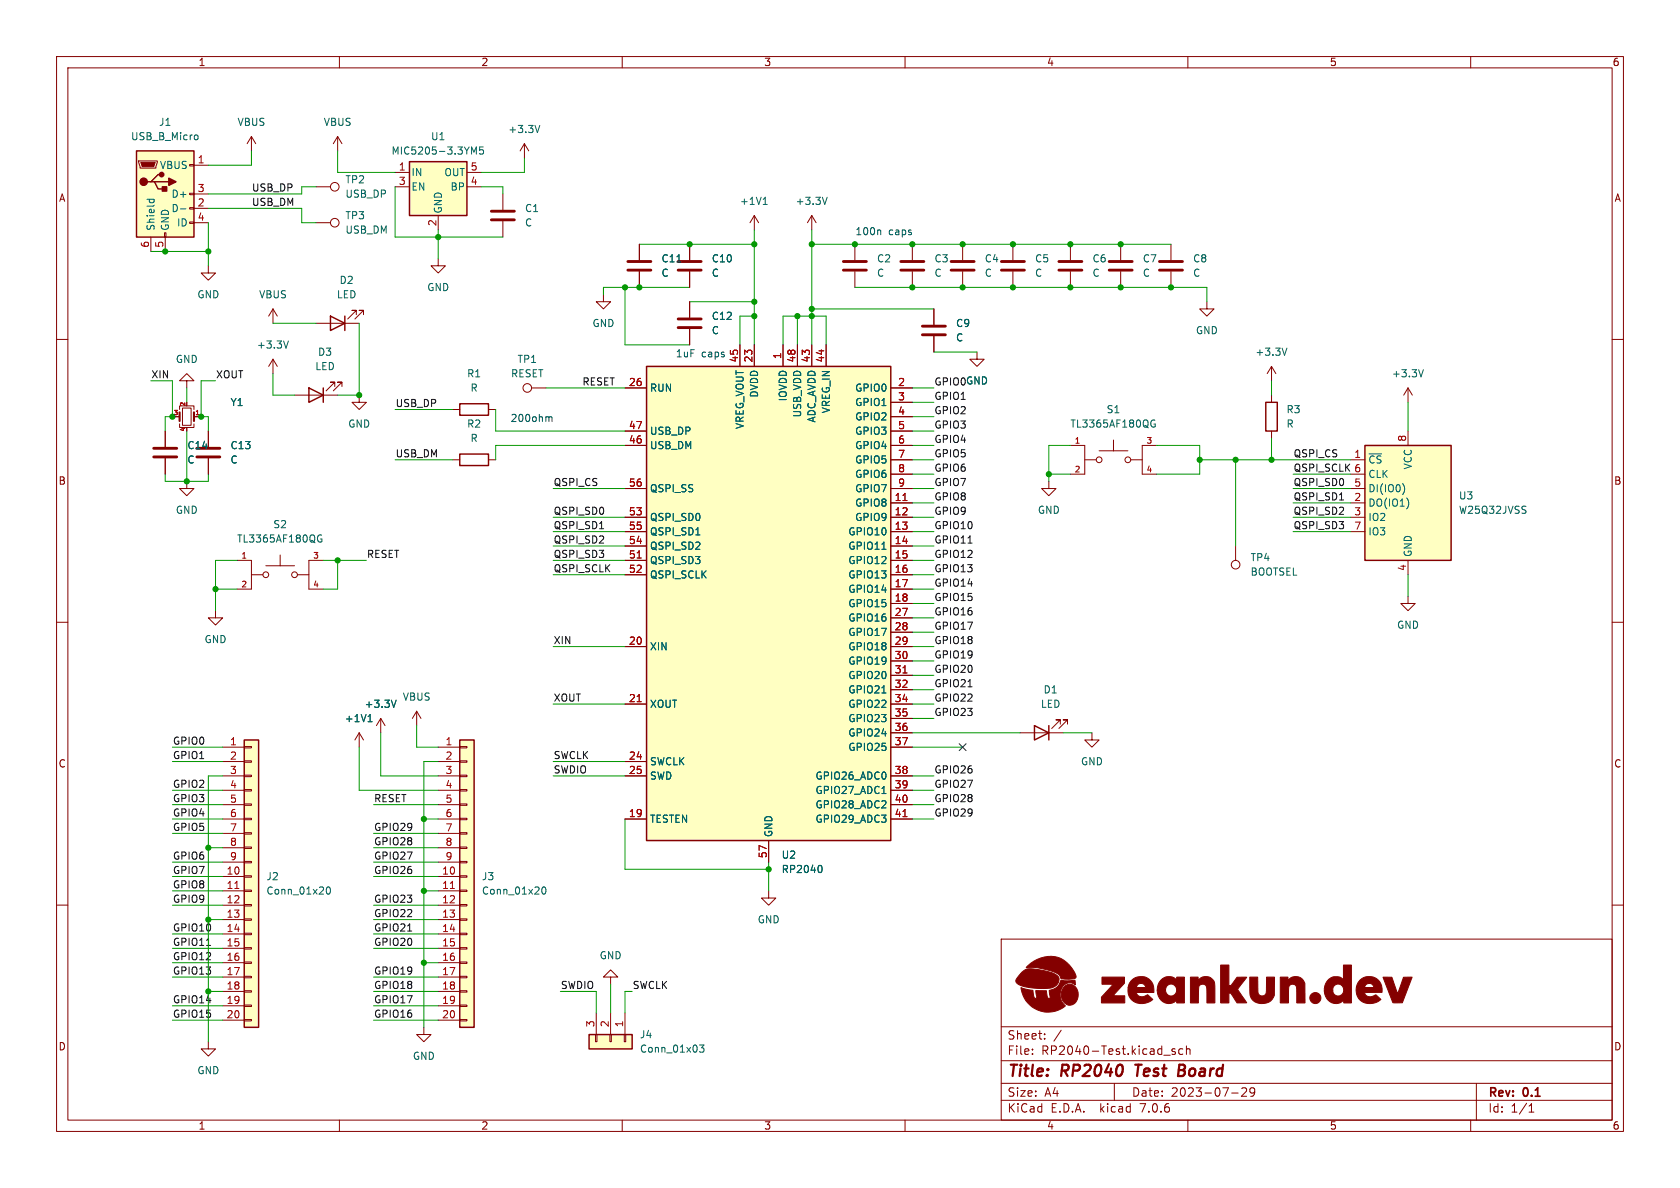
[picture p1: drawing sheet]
<svg xmlns="http://www.w3.org/2000/svg" width="297mm" height="210mm" viewBox="0 0 297 210" stroke-linecap="round" stroke-linejoin="round" font-family="sans-serif">
<g fill="none" stroke="#840000" stroke-width=".18">
<path d="M10 10h277v190h-277zM12 12h273v186h-273zM60 10v2M110 10v2M160 10v2M210 10v2M260 10v2M24.5 28.4h3.3v.3l-.2 1h-2.8zM33.5 39.2h.8v.3h-.8zM33.5 36.7h.8v.3h-.8zM33.5 34.2h.8v.2h-.8zM33.5 29.1h.8v.2h-.8z"/>
<path d="M34.3 39.4h2.5M34.3 29.2h2.5M34.3 36.8h2.5M34.3 34.3h2.5M44.4 24.1l-.7 1.3M44.4 24.1v2.6M44.4 24.1l.8 1.3M55.9 39.4h2.5M55.9 33h2.5M59.7 24.1l-.8 1.3M59.7 24.1v2.6M59.7 24.1l.8 1.3"/>
<path d="M69.8 33h2.6M69.8 30.5h2.6M77.5 38.1v2.5M82.5 33h2.6M82.5 30.5h2.6M88.9 34.3v2.8M88.9 39.1v2.8M92.7 25.4l-.8 1.3M92.7 25.4v2.5M92.7 25.4l.8 1.3M133.3 38.1l-.7 1.3M133.3 38.1v2.5"/>
<path d="M133.3 38.1l.8 1.3M143.5 38.1l-.8 1.3M143.5 38.1v2.5M143.5 38.1l.8 1.3M10 60h2M26.7 41.9v2.6M29.1 41.1h.2v.8h-.2zM29.2 41.9v2.6M36.8 47v1.3h1.3l-1.3 1.2-1.2-1.2h1.2M48.3 54.6v2.6M48.3 54.6l-.8 1.3M48.3 54.6l.7 1.3"/>
<path d="M55.9 57.2h7.6M63 55.6v-.7h-.8h.8l-1.5 1.5M64.3 55.6v-.7h-.8h.8l-1.6 1.5M77.5 45.7v1.3h1.2l-1.2 1.3-1.3-1.3h1.3M106.7 52.1v1.2h1.2l-1.2 1.3-1.3-1.3h1.3M113 43.2v2.8M113 48v2.8M121.9 43.2v2.8M121.9 48v2.8M121.9 53.3v2.8M121.9 58.2v2.8M151.1 43.2v2.8"/>
<path d="M151.1 48v2.8M161.3 43.2v2.8M161.3 48v2.8M165.1 54.6v2.8M165.1 59.4v2.8M170.2 43.2v2.8M170.2 48v2.8M179.1 43.2v2.8M179.1 48v2.8M189.2 43.2v2.8M189.2 48v2.8M198.1 43.2v2.8"/>
<path d="M198.1 48v2.8M207 43.2v2.8M207 48v2.8M213.4 53.3v1.3h1.2l-1.2 1.3-1.3-1.3h1.3M285 60h2M29.2 76.2v2.8M30.5 73.7h1.2M31.7 72.4v-.6h2.6v.6M31.7 74.9v.7h2.6v-.7M32.3 72.1h1.5v3.1h-1.5zM33 67.3h1.3l-1.3-1.3-1.3 1.3h1.3v1.3M34.3 73.7h1.3"/>
<path d="M36.8 76.2v2.8M48.3 63.5l-.8 1.3M48.3 63.5v2.5M48.3 63.5l.7 1.3M52.1 69.9h7.6M59.2 68.3v-.7h-.8h.8l-1.5 1.5M60.5 68.3v-.7h-.8h.8l-1.6 1.5M63.5 69.9v1.2h1.3l-1.3 1.3-1.3-1.3h1.3M80 72.4h1.3M86.4 72.4h1.2M94 68.6h2.5M110.5 78.7h3.8"/>
<path d="M110.5 68.6h3.8M110.5 76.2h3.8M130.8 61v3.8M133.3 61v3.8M138.4 61v3.8M141 61v3.8M143.5 61v3.8M146 61v3.8M157.5 78.7h3.8M157.5 68.6h3.8M157.5 71.1h3.8M157.5 73.7h3.8"/>
<path d="M157.5 76.2h3.8M172.7 62.2v1.3h1.3l-1.3 1.3-1.3-1.3h1.3M189.2 78.7h2.6v5.1h-2.6M194.3 79.7h5.1M196.8 77.8v1.9M204.5 78.7h-2.6v5.1h2.6M224.8 64.8l-.8 1.2M224.8 64.8v2.5M224.8 69.9v1.2M224.8 76.2v1.3M224.8 64.8l.8 1.2M248.9 68.6l-.7 1.3"/>
<path d="M248.9 68.6v2.5M248.9 76.2v2.5M248.9 68.6l.8 1.3M29.2 81v2.8M33 85.1v1.3h1.3l-1.3 1.2-1.3-1.2h1.3M36.8 81v2.8M41.9 99.1h2.5v5h-2.5M49.5 98.1v1.9M57.1 99.1h-2.5v5h2.5M80 81.3h1.3M86.4 81.3h1.2M110.5 91.4h3.8"/>
<path d="M110.5 86.4h3.8M110.5 94h3.8M110.5 99.1h3.8M110.5 96.5h3.8M157.5 81.3h3.8M157.5 88.9h3.8M157.5 91.4h3.8M157.5 86.4h3.8M157.5 83.8h3.8M157.5 94h3.8M157.5 99.1h3.8M157.5 96.5h3.8"/>
<path d="M185.4 85.1v1.3h1.3l-1.3 1.2-1.3-1.2h1.3M191.8 81.3h2M199.9 81.3h2M218.4 96.5v2.6M238.8 81.3h2.5M238.8 88.9h2.5M238.8 91.4h2.5M238.8 86.4h2.5M238.8 83.8h2.5M238.8 94h2.5M248.9 99.1v2.5M10 110h2"/>
<path d="M38.1 108v1.2h1.3l-1.3 1.3-1.3-1.3h1.3M44.4 101.6h2.1M47 100h5.1M52.6 101.6h2M110.5 101.6h3.8M110.5 114.3h3.8M157.5 101.6h3.8M157.5 104.1h3.8M157.5 106.7h3.8M157.5 114.3h3.8M157.5 109.2h3.8M157.5 111.8h3.8"/>
<path d="M157.5 116.8h3.8M157.5 119.4h3.8M248.9 105.4v1.3h1.3l-1.3 1.3-1.3-1.3h1.3M285 110h2M39.4 132.1h3.8M39.4 134.6h3.8M39.4 137.2h3.8M39.4 139.7h3.8M43.2 139.6h1.2v.2h-1.2zM43.2 137h1.2v.3h-1.2zM43.2 134.5h1.2v.2h-1.2zM43.2 132h1.2v.2h-1.2z"/>
<path d="M63.5 129.5l-.8 1.3M63.5 129.5v2.6M63.5 129.5l.8 1.3M67.3 127l-.8 1.3M67.3 127v2.5M67.3 127l.8 1.3M73.7 125.7l-.8 1.3M73.7 125.7v2.6M73.7 125.7l.7 1.3M77.5 132.1h3.8M77.5 134.6h3.8M77.5 137.2h3.8"/>
<path d="M77.5 139.7h3.8M81.3 139.6h1.2v.2h-1.2zM81.3 137h1.2v.3h-1.2zM81.3 134.5h1.2v.2h-1.2zM81.3 132h1.2v.2h-1.2zM110.5 134.6h3.8M110.5 137.2h3.8M110.5 124.5h3.8M157.5 132.1h3.8M157.5 137.2h3.8M157.5 139.7h3.8M157.5 124.5h3.8"/>
<path d="M157.5 121.9h3.8M157.5 127h3.8M157.5 129.5h3.8M180.3 129.5h7.7M187.5 128v-.7h-.8h.8l-1.6 1.5M188.7 128v-.7h-.7h.7l-1.5 1.5M193 129.5v1.3h1.3l-1.3 1.3-1.2-1.3h1.2M10 160h2M39.4 154.9h3.8M39.4 157.5h3.8M39.4 142.2h3.8M39.4 144.8h3.8"/>
<path d="M39.4 147.3h3.8M39.4 149.9h3.8M39.4 152.4h3.8M43.2 159.9h1.2v.2h-1.2zM43.2 157.4h1.2v.2h-1.2zM43.2 154.8h1.2v.3h-1.2zM43.2 152.3h1.2v.2h-1.2zM43.2 149.7h1.2v.3h-1.2zM43.2 147.2h1.2v.2h-1.2zM43.2 144.7h1.2v.2h-1.2zM43.2 142.1h1.2v.3h-1.2zM77.5 154.9h3.8"/>
<path d="M77.5 157.5h3.8M77.5 142.2h3.8M77.5 144.8h3.8M77.5 147.3h3.8M77.5 149.9h3.8M77.5 152.4h3.8M81.3 159.9h1.2v.2h-1.2zM81.3 157.4h1.2v.2h-1.2zM81.3 154.8h1.2v.3h-1.2zM81.3 152.3h1.2v.2h-1.2zM81.3 149.7h1.2v.3h-1.2zM81.3 147.2h1.2v.2h-1.2z"/>
<path d="M81.3 144.7h1.2v.2h-1.2zM81.3 142.1h1.2v.3h-1.2zM110.5 144.8h3.8M135.9 157.5v1.3h1.3l-1.3 1.2-1.3-1.2h1.3M135.9 148.6v3.8M157.5 142.2h3.8M157.5 144.8h3.8M285 160h2M39.4 160h3.8M39.4 162.6h3.8M39.4 165.1h3.8M39.4 167.6h3.8"/>
<path d="M39.4 170.2h3.8M39.4 172.7h3.8M39.4 175.3h3.8M39.4 177.8h3.8M43.2 177.7h1.2v.2h-1.2zM43.2 175.1h1.2v.3h-1.2zM43.2 172.6h1.2v.2h-1.2zM43.2 170.1h1.2v.2h-1.2zM43.2 167.5h1.2v.3h-1.2zM43.2 165h1.2v.2h-1.2zM43.2 162.4h1.2v.3h-1.2zM77.5 160h3.8"/>
<path d="M77.5 162.6h3.8M77.5 165.1h3.8M77.5 167.6h3.8M77.5 170.2h3.8M77.5 172.7h3.8M77.5 175.3h3.8M77.5 177.8h3.8M81.3 177.7h1.2v.2h-1.2zM81.3 175.1h1.2v.3h-1.2zM81.3 172.6h1.2v.2h-1.2zM81.3 170.1h1.2v.2h-1.2zM81.3 167.5h1.2v.3h-1.2z"/>
<path d="M81.3 165h1.2v.2h-1.2zM81.3 162.4h1.2v.3h-1.2zM105.4 179.1v3.8M107.9 172.7h1.3l-1.3-1.2-1.2 1.2h1.2v1.3M107.9 179.1v3.8M110.5 179.1v3.8M177 166h108v32h-108zM36.8 184.2v1.2h1.3l-1.3 1.3-1.2-1.3h1.2M39.4 180.3h3.8M43.2 180.2h1.2v.3h-1.2zM60 198v2M74.9 181.6v1.3h1.3l-1.3 1.3-1.2-1.3h1.2"/>
<path d="M77.5 180.3h3.8M81.3 180.2h1.2v.3h-1.2zM105.3 182.9h.2v1.3h-.2zM107.8 182.9h.3v1.3h-.3zM110 198v2M110.4 182.9h.2v1.3h-.2zM160 198v2M177 194.5h108M177 191.5h108M177 187.5h108M177 181.5h108M182.5 186.3v.1"/>
<path d="M182.5 185.5v.1M184.7 183.6v.1M184.7 182.8v.1M187.6 182.1l-1.3 2M197 191.5v3M205.7 186.5h1.2M207.7 185.5l-.3-.1-.2 .2v.2l.5 .2v.3h-.5M209.1 185.5l-.4-.1-.3 .3v.4l.1 .2h.6M209.7 185.5l.3-.1 .3 .1 .1 .9M209.7 184.9v1.5M210 198v2M217.7 193.2h1.2"/>
<path d="M219.5 192.4l.6-.1 .2 .1 .1 .3-.9 1.1h.9M221.8 192.9l-.3 .3h-.3l-.2-.3 .1-.5 .4-.1 .2 .1a.99 .99 0 0 1-.3 1.4h-.3M260 198v2M261 191.5v6.5M270.3 196.6h.9M270.3 195.5l.4-.4v1.5"/>
<circle cx="59.2" cy="33" r=".76"/>
<circle cx="59.2" cy="39.4" r=".76"/>
<circle cx="93.2" cy="68.6" r=".76"/>
<circle cx="194.3" cy="81.3" r=".51"/>
<circle cx="199.4" cy="81.3" r=".51"/>
<circle cx="218.4" cy="99.8" r=".76"/>
<circle cx="47" cy="101.6" r=".51"/>
<circle cx="52.1" cy="101.6" r=".51"/>
</g>
<path d="M200.7 188.2h1.1M201.3 188.2l-.3 2M208.4 189.2h.7M208.5 188.2h.7M209.1 189.2l.2 .1M209.2 190.1l-.9 .1M209.3 189.1l-.2 .1" fill="none" stroke="#840000" stroke-width=".4"/>
<g fill="none" stroke="#840000" stroke-width=".51">
<path d="M86.9 38.9h4M86.9 37.3h4M111 47.8h4.1M111 46.2h4.1M119.9 47.8h4.1M119.9 46.2h4.1M119.9 57.9h4.1M119.9 56.4h4.1M149.1 47.8h4.1M149.1 46.2h4.1M159.3 47.8h4M159.3 46.2h4"/>
<path d="M163.1 59.2h4M163.1 57.7h4M168.1 47.8h4.1M168.1 46.2h4.1M177 47.8h4.1M177 46.2h4.1M187.2 47.8h4.1M187.2 46.2h4.1M196.1 47.8h4.1M196.1 46.2h4.1M205 47.8h4M205 46.2h4"/>
<path d="M27.2 79.2h4M34.8 79.2h4.1M27.2 80.8h4M34.8 80.8h4.1"/>
</g>
<g fill="none" stroke="#006464" stroke-width=".18">
<path d="M26 35.2h1.2M26.5 35.2l-.1 .4M27.2 35.2v.4M31.9 36.9h1M34.6 23.9h.3l.1 .2v.5l-.4 .1M83.4 26l.4 .9 .4-.9v1.2M85.4 26h-.6v.6l.1-.1h.5l.1 .2-.1 .4-.2 .1-.4-.1M95.4 22.2l-.4 1.2M134.9 36.1h.7M135 35.2l.3-.3v1.2M146.2 34.9l-.4 1.2M119.7 46.3h.7"/>
<path d="M51 60.3l-.4 1.2M204 75h.2v.4l-.3 .1-.3-.2M204.2 74.3l-.3-.1-.3 .2M227.5 61.5l-.4 1.3M251.6 65.3l-.4 1.3M56.7 95.3h.2l-.1 .5h-.3l-.3-.2M56.8 94.6h-.3l-.3 .1M123 94.6h.7M155.9 97.1h.7M248 85.5a1.49 1.49 0 0 1 0 1.9M249 88.6v.8M269.6 89.5h.2"/>
<path d="M269.7 90.3v.3M65.1 127.6h.7M65.2 126.6l.2-.3v1.3M70 123.8l-.4 1.2M155.9 122.5h.7M57.8 156.9l.2-.1a.68 .68 0 0 1 .4 .6 .68 .68 0 0 1-.4 .7l-.2-.2-.1-.3zM95.9 156.9l.2-.1a.68 .68 0 0 1 .4 .6 .68 .68 0 0 1-.4 .7l-.2-.2-.1-.3zM145 153a.79 .79 0 0 1 0 1.2M155.9 140.3h.7M123.7 184.7h.8l-.5 .5 .4 .1v.6l-.2 .1-.5-.1"/>
</g>
<g fill="#ffffc2" stroke="#ffffc2" stroke-width=".18">
<path d="M24.1 26.7h10.2v15.2h-10.2z"/>
<path d="M241.3 78.7h15.2v20.4h-15.2z"/>
<path d="M81.3 130.8h2.5v50.8h-2.5z"/>
<path d="M114.3 64.8h43.2v83.8h-43.2z"/>
<path d="M104.1 182.9h7.7v2.5h-7.7z"/>
<path d="M72.4 28.6h10.1v9.5h-10.1z"/>
<path d="M43.2 130.8h2.5v50.8h-2.5z"/>
</g>
<g fill="none" stroke="#840000" stroke-width=".25">
<path d="M24.1 26.7h10.2v15.2h-10.2zM26.7 32.1h.6l.6 1.3h1.3M27.3 32.1h2.5M28.6 30.9h-.7l-1.2 1.2h-.7M72.4 28.6h10.1v9.5h-10.1zM58.4 55.9l2.6 1.3-2.6 1.2zM61 55.9v2.5M54.6 68.6l2.5 1.3-2.5 1.2zM57.1 68.6v2.5M81.3 71.4h5.1v2h-5.1zM114.3 64.8h43.2v83.8h-43.2zM223.8 71.1h2v5.1h-2z"/>
<path d="M241.3 78.7h15.2v20.4h-15.2zM81.3 80.3h5.1v2h-5.1zM43.2 130.8h2.5v50.8h-2.5zM81.3 130.8h2.5v50.8h-2.5zM182.9 128.3l2.5 1.2-2.5 1.3zM185.4 128.3v2.5M104.1 182.9h7.7v2.5h-7.7z"/>
</g>
<g fill="#840000" stroke="#840000" stroke-width=".25">
<path d="M29.8 31.5l1.3 .6-1.3 .7z"/>
<path d="M28.7 33h.8v.8h-.8z"/>
<circle cx="25.4" cy="32.1" r=".63"/>
<circle cx="28.6" cy="30.9" r=".38"/>
</g>
<g fill="#840000" stroke="#840000" stroke-width=".18">
<path d="M24.9 28.7h2.5l-.2 .8h-2.1z"/>
<path d="M188.2 174.3a1.44 1.44 0 0 1 1.6-.2 1.44 1.44 0 0 1 .8 1.4 1.63 1.63 0 0 1-.4 1.6 1.63 1.63 0 0 1-1.6 .5 2.11 2.11 0 0 1-.4-3.3z"/>
<path d="M194.8 172.7h4v1.1l-2 2.2h2v1.3h-4.1v-1l2.1-2.3h-2z"/>
<path d="M226.3 172.7h1.4v.6a1.72 1.72 0 0 1 3 .5v3.5h-1.5v-2.4a.76 .76 0 0 0-.8-.9 .76 .76 0 0 0-.6 1v2.3h-1.5z"/>
<path d="M180.7 171.8a2.44 2.44 0 0 1 2.6-.4l.9 .1a4.1 4.1 0 0 1 3 1.3 1.76 1.76 0 0 1-2.2 1.9h-.8a8.9 8.9 0 0 1-4.4-.9l-.2-.2a1.13 1.13 0 0 1 .5-1.1z"/>
<path d="M220.9 172.7h1.4l.1 2.4a.79 .79 0 0 0 .8 1 .79 .79 0 0 0 .7-1.1v-2.3h1.4v3.3a2.27 2.27 0 0 1-2.8 1.4 2.27 2.27 0 0 1-1.6-2.7z"/>
<path d="M181.5 170.9a5.2 5.2 0 0 1 6.6-1.1 4.8 4.8 0 0 1 2.1 2.9l-.2 .3-.4 .1-2-.1a1.59 1.59 0 0 0-1.4-1.2 10.6 10.6 0 0 0-4.8-.8z"/>
<path d="M210.5 172.7h1.3v.6a1.66 1.66 0 0 1 2-.5 1.66 1.66 0 0 1 1 1.8v2.7h-1.4v-1.4a2.23 2.23 0 0 0-.3-1.8 .76 .76 0 0 0-.9 0 .76 .76 0 0 0-.3 .8v2.4h-1.4z"/>
<path d="M244.5 172.7l1.6 .1 1 2.9 1-2.9 1.5-.1-1.7 4.6h-1.1a.5 .5 0 0 1-.6-.1 .5 .5 0 0 1-.2-.5z"/>
<path d="M215.8 170.6h1.5v3.6a.73 .73 0 0 0 .8-.6l.6-.8h1.7l-1.6 2.1 1.6 2.4h-1.7l-.6-.9a1.15 1.15 0 0 0-.7-.9h-.1v1.8h-1.5z"/>
<path d="M205.2 173.3a1.93 1.93 0 0 1 2.8-.1v-.5h1.4v4.6h-1.4v-.4a2.05 2.05 0 0 1-2.4 .3 2.05 2.05 0 0 1-1-2.1h1.4a1.03 1.03 0 0 0 1.6 .8 1.03 1.03 0 0 0 0-1.8 .99 .99 0 0 0-1.1 0 .99 .99 0 0 0-.5 1l-1.4-.1a2.53 2.53 0 0 1 .6-1.7z"/>
<path d="M234.9 173.1a1.96 1.96 0 0 1 2.6 .1v-2.6h1.4v6.7h-1.3v-.5a2.02 2.02 0 0 1-2.4 .4 2.02 2.02 0 0 1-1.1-2.1h1.5a1.01 1.01 0 0 0 1.5 .8 1.01 1.01 0 0 0 .1-1.7 .97 .97 0 0 0-1.1-.1 .97 .97 0 0 0-.5 1h-1.5l.3-1.2z"/>
<path d="M200 173.3a2.33 2.33 0 0 1 2.8-.4 2.33 2.33 0 0 1 1.2 2.5h-3.1a1.22 1.22 0 0 0 2 .4l.9 .9a2.63 2.63 0 0 1-4.3-1.1l-.1-1.1h3.1a.79 .79 0 0 0-.8-.7 .79 .79 0 0 0-.8 .7h-1.5l.3-.7z"/>
<path d="M240.4 173.3a2.33 2.33 0 0 1 2.7-.4 2.33 2.33 0 0 1 1.2 2.5h-1.5a2.13 2.13 0 0 0-1.6 .2 1.23 1.23 0 0 0 2 .3l.9 .8a2.68 2.68 0 0 1-4.1-.6l-.3-.9 .1-.7 3.1 .1a.85 .85 0 0 0-.8-.7 .85 .85 0 0 0-.9 .6h-1.4z"/>
<path d="M180.5 174.6l2.1 .5 .2 1.1 .3 .3 .2-.3-.2-1.1h1.9l.2 1.1 .1 .3h.2l.1-.2-.1-1.2a2.61 2.61 0 0 0 2.1-1.8h1.8a.42 .42 0 0 1 .7 .1v.7a1.69 1.69 0 0 0-1.8-.1 1.69 1.69 0 0 0-.9 1.7v.2a2.41 2.41 0 0 0 .9 1.9 4.8 4.8 0 0 1-7.8-3.2z"/>
<circle cx="232.5" cy="176.4" r=".98"/>
</g>
<path d="M112.6 98.6h.8M159.6 88.5h.8M159.6 119h.8M112.6 124h.8M41.5 157.1h.7M79.6 157.1h.7M159.6 144.4h.8" fill="none" stroke="#a90000" stroke-width=".18"/>
<path d="M31.7 72.9v1.5M34.3 72.9v1.5" fill="none" stroke="#840000" stroke-width=".38"/>
<path d="M106 93.5h.7M171.1 96h.8M236.8 88.4h.7M171.1 121.4h.8M36.5 167.1h.7M72.1 164.6h.7" fill="none" stroke="#0f0f0f" stroke-width=".18"/>
<path d="M155.5 40.6l.2 .2v.7M97 73.9l.2-.2h.3l.1 .8" fill="none" stroke="#0000c2" stroke-width=".18"/>
<g fill="none" stroke="#009600" stroke-width=".18">
<path d="M36.8 36.8h16.5v2.6h2.6M36.8 39.4v7.6M44.4 26.7v2.5h-7.6M55.9 33h-2.6v1.3h-16.5M59.7 26.7v3.8h10.1M69.8 33v8.9h19.1M85.1 33h3.8v1.3M92.7 27.9v2.6h-7.6M26.7 44.5h10.1M48.3 57.2h7.6M63.5 57.2v12.7h-3.8M77.5 40.6v5.1"/>
<path d="M110.5 50.8v10.2h11.4M113 43.2h20.3M121.9 50.8h-15.2v1.3M121.9 53.3h11.4M133.3 55.9h-2.5v5.1M133.3 40.6v20.4M141 55.9v5.1M143.5 43.2h63.5M143.5 40.6v20.4M143.5 54.6h21.6M151.1 50.8h62.3v2.5M26.7 67.3h3.8v6.4h-1.3v2.5"/>
<path d="M33 68.6v2.5M33 76.2v8.9M38.1 67.3h-2.5v6.4h1.2v2.5M48.3 66v3.9h3.8M69.8 72.4h10.2M87.6 72.4v3.8h22.9M96.5 68.6h14M110.5 78.7h-22.9v2.6M138.4 61v-5.1h7.6v5.1M161.3 78.7h3.8M161.3 68.6h3.8M161.3 73.7h3.8"/>
<path d="M161.3 76.2h3.8M161.3 71.1h3.8M165.1 62.2h7.6M189.2 78.7h-3.8v6.4M204.5 78.7h7.6v5.1h-7.6M224.8 67.3v2.6M224.8 77.5v3.8M248.9 71.1v5.1M29.2 83.8v1.3h7.6v-1.3M41.9 99.1h-3.8v8.9M57.1 99.1h7.7M59.7 99.1v5h-2.6"/>
<path d="M69.8 81.3h10.2M97.8 94h12.7M97.8 91.4h12.7M97.8 86.4h12.7M97.8 96.5h12.7M97.8 99.1h12.7M161.3 81.3h3.8M161.3 94h3.8M161.3 83.8h3.8M161.3 91.4h3.8M161.3 88.9h3.8M161.3 86.4h3.8"/>
<path d="M161.3 96.5h3.8M161.3 99.1h3.8M185.4 83.8h3.8M212.1 81.3h26.7M218.4 81.3v15.2M228.6 94h10.2M228.6 83.8h10.2M228.6 91.4h10.2M228.6 88.9h10.2M228.6 86.4h10.2M38.1 104.1h3.8M97.8 101.6h12.7"/>
<path d="M97.8 114.3h12.7M161.3 101.6h3.8M161.3 114.3h3.8M161.3 109.2h3.8M161.3 111.8h3.8M161.3 116.8h3.8M161.3 119.4h3.8M161.3 104.1h3.8M161.3 106.7h3.8M248.9 101.6v3.8M30.5 132.1h8.9M30.5 139.7h8.9"/>
<path d="M30.5 134.6h8.9M39.4 137.2h-2.6v47M63.5 132.1v7.6h14M67.3 129.5v7.7h10.2M73.7 128.3v3.8h3.8M77.5 134.6h-2.6v47M97.8 137.2h12.7M97.8 124.5h12.7M97.8 134.6h12.7M161.3 132.1h8.9M161.3 137.2h3.8M161.3 139.7h3.8"/>
<path d="M161.3 129.5h19M161.3 121.9h3.8M161.3 124.5h3.8M161.3 127h3.8M188 129.5h5M30.5 142.2h8.9M30.5 144.8h8.9M30.5 147.3h8.9M30.5 157.5h8.9M30.5 154.9h8.9M30.5 152.4h8.9M36.8 149.9h2.6"/>
<path d="M66 142.2h11.5M66 147.3h11.5M66 154.9h11.5M66 152.4h11.5M66 149.9h11.5M74.9 144.8h2.6M74.9 157.5h2.6M110.5 144.8v8.9h25.4M135.9 152.4v5.1M161.3 142.2h3.8M161.3 144.8h3.8M30.5 177.8h8.9"/>
<path d="M30.5 160h8.9M30.5 170.2h8.9M30.5 167.6h8.9M30.5 165.1h8.9M30.5 172.7h8.9M36.8 162.6h2.6M36.8 175.3h2.6M66 177.8h11.5M66 162.6h11.5M66 160h11.5M66 167.6h11.5M66 165.1h11.5"/>
<path d="M66 172.7h11.5M66 175.3h11.5M74.9 170.2h2.6M99.1 175.3h6.3v3.8M107.9 174v5.1M111.8 175.3h-1.3v3.8M30.5 180.3h8.9M66 180.3h11.5"/>
</g>
<path d="M169.6 131.5l1.2 1.2M170.8 131.5l-1.2 1.2" fill="none" stroke="#000084" stroke-width=".18"/>
<g fill="#009600" stroke="#009600" stroke-width=".18">
<circle cx="133.3" cy="43.2" r=".46"/>
<circle cx="121.9" cy="43.2" r=".46"/>
<circle cx="113" cy="50.8" r=".46"/>
<circle cx="143.5" cy="55.9" r=".46"/>
<circle cx="141" cy="55.9" r=".46"/>
<circle cx="133.3" cy="55.9" r=".46"/>
<circle cx="133.3" cy="53.3" r=".46"/>
<circle cx="110.5" cy="50.8" r=".46"/>
<circle cx="77.5" cy="41.9" r=".46"/>
<circle cx="29.2" cy="44.5" r=".46"/>
<circle cx="36.8" cy="44.5" r=".46"/>
<circle cx="33" cy="85.1" r=".46"/>
<circle cx="35.6" cy="73.7" r=".46"/>
<circle cx="30.5" cy="73.7" r=".46"/>
<circle cx="63.5" cy="69.9" r=".46"/>
<circle cx="135.9" cy="153.7" r=".46"/>
<circle cx="161.3" cy="43.2" r=".46"/>
<circle cx="161.3" cy="50.8" r=".46"/>
<circle cx="170.2" cy="43.2" r=".46"/>
<circle cx="179.1" cy="43.2" r=".46"/>
<circle cx="143.5" cy="54.6" r=".46"/>
<circle cx="143.5" cy="43.2" r=".46"/>
<circle cx="151.1" cy="43.2" r=".46"/>
<circle cx="170.2" cy="50.8" r=".46"/>
<circle cx="218.4" cy="81.3" r=".46"/>
<circle cx="224.8" cy="81.3" r=".46"/>
<circle cx="207" cy="50.8" r=".46"/>
<circle cx="198.1" cy="43.2" r=".46"/>
<circle cx="198.1" cy="50.8" r=".46"/>
<circle cx="189.2" cy="43.2" r=".46"/>
<circle cx="189.2" cy="50.8" r=".46"/>
<circle cx="179.1" cy="50.8" r=".46"/>
<circle cx="212.1" cy="81.3" r=".46"/>
<circle cx="185.4" cy="83.8" r=".46"/>
<circle cx="38.1" cy="104.1" r=".46"/>
<circle cx="59.7" cy="99.1" r=".46"/>
<circle cx="36.8" cy="162.6" r=".46"/>
<circle cx="36.8" cy="175.3" r=".46"/>
<circle cx="36.8" cy="149.9" r=".46"/>
<circle cx="74.9" cy="170.2" r=".46"/>
<circle cx="74.9" cy="157.5" r=".46"/>
<circle cx="74.9" cy="144.8" r=".46"/>
</g>
<g font-size="2.8" fill="#840000">
<text x="178" y="190.9">Title:</text>
<text x="187.7" y="190.9">RP2040</text>
<text x="201.6" y="190.9">Test</text>
<text x="209.9" y="190.9">Board</text>
</g>
<g font-size="2.1" fill="#840000">
<text x="178" y="184">Sheet:</text>
<text x="178" y="186.7">File:</text>
<text x="184.1" y="186.7">RP2040-Test.kicad_sch</text>
<text x="178" y="196.9">KiCad</text>
<text x="178" y="194.1">Size:</text>
<text x="184.7" y="194.1">A4</text>
<text x="185.7" y="196.9">E.D.A.</text>
<text x="194.6" y="196.9">kicad</text>
<text x="200" y="194.1">Date:</text>
<text x="201.8" y="196.9">7.0.6</text>
<text x="207" y="194.1">2023-07-29</text>
<text x="263" y="194.3">Rev:</text>
<text x="263" y="196.9">Id:</text>
<text x="267.1" y="196.9">1/1</text>
<text x="269.4" y="194.3">0.1</text>
</g>
<g font-size="1.8" fill="#840000">
<text x="35" y="11.9">1</text>
<text x="85" y="11.9">2</text>
<text x="135" y="11.9">3</text>
<text x="185" y="11.9">4</text>
<text x="235" y="11.9">5</text>
<text x="285" y="11.9">6</text>
<text x="10.3" y="35.9">A</text>
<text x="285.3" y="35.9">A</text>
<text x="10.3" y="85.9">B</text>
<text x="285.3" y="85.9">B</text>
<text x="10.3" y="135.9">C</text>
<text x="285.3" y="135.9">C</text>
<text x="10.3" y="185.9">D</text>
<text x="285.3" y="185.9">D</text>
<text x="35" y="199.9">1</text>
<text x="85" y="199.9">2</text>
<text x="135" y="199.9">3</text>
<text x="185" y="199.9">4</text>
<text x="235" y="199.9">5</text>
<text x="285" y="199.9">6</text>
</g>
<g font-size="1.8" fill="#006464">
<text x="28" y="22.5">J1</text>
<text x="41.9" y="22.5">VBUS</text>
<text x="57.1" y="22.5">VBUS</text>
<text x="89.8" y="23.7">+3.3V</text>
<text x="23.1" y="25">USB_B_Micro</text>
<text x="69.1" y="27.5">MIC5205-3.3YM5</text>
<text x="76.1" y="25">U1</text>
<text x="28.2" y="30.1">VBUS</text>
<text x="30.2" y="35.2">D+</text>
<text x="61" y="32.6">TP2</text>
<text x="61" y="35.2">USB_DP</text>
<text x="72.6" y="31.3">IN</text>
<text x="72.6" y="33.9">EN</text>
<text x="78.5" y="31.3">OUT</text>
<text x="79.6" y="33.9">BP</text>
<text x="27.5" y="40.9" transform="rotate(-90 27.5 40.9)">Shield</text>
<text x="30.1" y="40.9" transform="rotate(-90 30.1 40.9)">GND</text>
<text x="30.2" y="37.7">D-</text>
<text x="31.2" y="40.2">ID</text>
<text x="61" y="39">TP3</text>
<text x="61" y="41.5">USB_DM</text>
<text x="78.3" y="37.8" transform="rotate(-90 78.3 37.8)">GND</text>
<text x="92.7" y="37.7">C1</text>
<text x="92.7" y="40.2">C</text>
<text x="130.7" y="36.4">+1V1</text>
<text x="140.6" y="36.4">+3.3V</text>
<text x="116.8" y="46.6">C11</text>
<text x="125.7" y="46.6">C10</text>
<text x="154.9" y="46.6">C2</text>
<text x="165.1" y="46.6">C3</text>
<text x="174" y="46.6">C4</text>
<text x="182.9" y="46.6">C5</text>
<text x="193" y="46.6">C6</text>
<text x="201.9" y="46.6">C7</text>
<text x="210.8" y="46.6">C8</text>
<text x="34.8" y="52.9">GND</text>
<text x="45.7" y="52.9">VBUS</text>
<text x="59.5" y="52.9">LED</text>
<text x="59.9" y="50.4">D2</text>
<text x="75.4" y="51.7">GND</text>
<text x="116.8" y="49.1">C</text>
<text x="125.7" y="49.1">C</text>
<text x="154.9" y="49.1">C</text>
<text x="165.1" y="49.1">C</text>
<text x="174" y="49.1">C</text>
<text x="182.9" y="49.1">C</text>
<text x="193" y="49.1">C</text>
<text x="201.9" y="49.1">C</text>
<text x="210.8" y="49.1">C</text>
<text x="104.6" y="58">GND</text>
<text x="125.7" y="56.7">C12</text>
<text x="125.7" y="59.3">C</text>
<text x="168.9" y="58">C9</text>
<text x="211.3" y="59.3">GND</text>
<text x="31" y="64.4">GND</text>
<text x="45.3" y="61.8">+3.3V</text>
<text x="55.6" y="65.6">LED</text>
<text x="56.1" y="63.1">D3</text>
<text x="91.4" y="64.4">TP1</text>
<text x="168.9" y="60.6">C</text>
<text x="221.8" y="63.1">+3.3V</text>
<text x="40.7" y="72">Y1</text>
<text x="82.5" y="66.9">R1</text>
<text x="83.1" y="69.4">R</text>
<text x="90.2" y="66.9">RESET</text>
<text x="114.8" y="69.4">RUN</text>
<text x="134.2" y="70.4" transform="rotate(-90 134.2 70.4)">DVDD</text>
<text x="139.3" y="71" transform="rotate(-90 139.3 71)">IOVDD</text>
<text x="151.1" y="69.4">GPIO0</text>
<text x="151.1" y="72">GPIO1</text>
<text x="170.7" y="68.2">GND</text>
<text x="246" y="66.9">+3.3V</text>
<text x="61.5" y="75.8">GND</text>
<text x="82.5" y="75.8">R2</text>
<text x="114.8" y="77.1">USB_DP</text>
<text x="131.7" y="75.9" transform="rotate(-90 131.7 75.9)">VREG_VOUT</text>
<text x="141.8" y="73.9" transform="rotate(-90 141.8 73.9)">USB_VDD</text>
<text x="144.4" y="74.8" transform="rotate(-90 144.4 74.8)">ADC_AVDD</text>
<text x="146.9" y="73.2" transform="rotate(-90 146.9 73.2)">VREG_IN</text>
<text x="151.1" y="74.5">GPIO2</text>
<text x="151.1" y="77.1">GPIO3</text>
<text x="189.1" y="75.8">TL3365AF180QG</text>
<text x="195.5" y="73.3">S1</text>
<text x="227.3" y="73.3">R3</text>
<text x="227.3" y="75.8">R</text>
<text x="33" y="79.6">C14</text>
<text x="33" y="82.1">C</text>
<text x="40.6" y="79.6">C13</text>
<text x="40.6" y="82.1">C</text>
<text x="83.1" y="78.3">R</text>
<text x="114.8" y="79.6">USB_DM</text>
<text x="151.1" y="79.6">GPIO4</text>
<text x="151.1" y="82.1">GPIO5</text>
<text x="241.8" y="82.1">~{CS}</text>
<text x="249.8" y="83.1" transform="rotate(-90 249.8 83.1)">VCC</text>
<text x="114.8" y="87.2">QSPI_SS</text>
<text x="151.1" y="89.8">GPIO8</text>
<text x="151.1" y="84.7">GPIO6</text>
<text x="151.1" y="87.2">GPIO7</text>
<text x="241.8" y="89.8">DO(IO1)</text>
<text x="241.8" y="87.2">DI(IO0)</text>
<text x="241.8" y="84.7">CLK</text>
<text x="257.8" y="88.5">U3</text>
<text x="31" y="91">GND</text>
<text x="48.2" y="93.6">S2</text>
<text x="114.8" y="92.3">QSPI_SD0</text>
<text x="114.8" y="94.8">QSPI_SD1</text>
<text x="149.9" y="94.8">GPIO10</text>
<text x="151.1" y="92.3">GPIO9</text>
<text x="183.4" y="91">GND</text>
<text x="241.8" y="92.3">IO2</text>
<text x="241.8" y="94.8">IO3</text>
<text x="257.8" y="91">W25Q32JVSS</text>
<text x="41.8" y="96.1">TL3365AF180QG</text>
<text x="114.8" y="99.9">QSPI_SD3</text>
<text x="114.8" y="97.4">QSPI_SD2</text>
<text x="149.9" y="97.4">GPIO11</text>
<text x="149.9" y="99.9">GPIO12</text>
<text x="221" y="99.4">TP4</text>
<text x="221" y="102">BOOTSEL</text>
<text x="249.8" y="98.6" transform="rotate(-90 249.8 98.6)">GND</text>
<text x="114.8" y="102.5">QSPI_SCLK</text>
<text x="149.9" y="102.5">GPIO13</text>
<text x="149.9" y="105">GPIO14</text>
<text x="149.9" y="107.5">GPIO15</text>
<text x="36.1" y="113.9">GND</text>
<text x="149.9" y="110.1">GPIO16</text>
<text x="149.9" y="112.6">GPIO17</text>
<text x="246.9" y="111.4">GND</text>
<text x="114.8" y="115.2">XIN</text>
<text x="149.9" y="115.2">GPIO18</text>
<text x="149.9" y="117.7">GPIO19</text>
<text x="64.4" y="125.3">+3.3V</text>
<text x="71.1" y="124.1">VBUS</text>
<text x="114.8" y="125.3">XOUT</text>
<text x="149.9" y="120.2">GPIO20</text>
<text x="149.9" y="122.8">GPIO21</text>
<text x="149.9" y="125.3">GPIO22</text>
<text x="183.9" y="125.3">LED</text>
<text x="184.4" y="122.8">D1</text>
<text x="60.9" y="127.9">+1V1</text>
<text x="149.9" y="127.9">GPIO23</text>
<text x="149.9" y="130.4">GPIO24</text>
<text x="114.8" y="135.5">SWCLK</text>
<text x="149.9" y="132.9">GPIO25</text>
<text x="191" y="135.5">GND</text>
<text x="114.8" y="138">SWD</text>
<text x="144.1" y="138">GPIO26_ADC0</text>
<text x="144.1" y="140.6">GPIO27_ADC1</text>
<text x="144.1" y="143.1">GPIO28_ADC2</text>
<text x="114.8" y="145.6">TESTEN</text>
<text x="136.8" y="148.1" transform="rotate(-90 136.8 148.1)">GND</text>
<text x="144.1" y="145.6">GPIO29_ADC3</text>
<text x="47" y="155.8">J2</text>
<text x="85.1" y="155.8">J3</text>
<text x="138.1" y="152">U2</text>
<text x="138.1" y="154.5">RP2040</text>
<text x="47" y="158.3">Conn_01x20</text>
<text x="85.1" y="158.3">Conn_01x20</text>
<text x="133.9" y="163.4">GND</text>
<text x="105.9" y="169.8">GND</text>
<text x="113" y="183.7">J4</text>
<text x="34.8" y="190.1">GND</text>
<text x="72.9" y="187.6">GND</text>
<text x="113" y="186.3">Conn_01x03</text>
</g>
<g font-size="1.8" fill="#a90000">
<text x="34.9" y="29">1</text>
<text x="34.9" y="34">3</text>
<text x="70.4" y="30.2">1</text>
<text x="70.4" y="32.8">3</text>
<text x="83.1" y="32.8">4</text>
<text x="83.1" y="30.2">5</text>
<text x="34.9" y="36.6">2</text>
<text x="34.9" y="39.1">4</text>
<text x="77.2" y="40.1" transform="rotate(-90 77.2 40.1)">2</text>
<text x="26.4" y="43.9" transform="rotate(-90 26.4 43.9)">6</text>
<text x="29" y="43.9" transform="rotate(-90 29 43.9)">5</text>
<text x="130.6" y="64.2" transform="rotate(-90 130.6 64.2)">45</text>
<text x="133.1" y="64.2" transform="rotate(-90 133.1 64.2)">23</text>
<text x="138.2" y="63.6" transform="rotate(-90 138.2 63.6)">1</text>
<text x="140.7" y="64.2" transform="rotate(-90 140.7 64.2)">48</text>
<text x="143.3" y="64.2" transform="rotate(-90 143.3 64.2)">43</text>
<text x="145.8" y="64.2" transform="rotate(-90 145.8 64.2)">44</text>
<text x="111.1" y="68.3">26</text>
<text x="158.7" y="68.3">2</text>
<text x="158.7" y="70.9">3</text>
<text x="111.1" y="75.9">47</text>
<text x="158.7" y="73.4">4</text>
<text x="158.7" y="75.9">5</text>
<text x="111.1" y="78.5">46</text>
<text x="158.7" y="78.5">6</text>
<text x="158.7" y="81">7</text>
<text x="158.7" y="83.6">8</text>
<text x="239.3" y="81">1</text>
<text x="248.7" y="78.2" transform="rotate(-90 248.7 78.2)">8</text>
<text x="111.1" y="86.1">56</text>
<text x="158.1" y="88.6">11</text>
<text x="158.7" y="86.1">9</text>
<text x="239.3" y="88.6">2</text>
<text x="239.3" y="86.1">5</text>
<text x="111.1" y="91.2">53</text>
<text x="111.1" y="93.7">55</text>
<text x="158.1" y="91.2">12</text>
<text x="158.1" y="93.7">13</text>
<text x="239.3" y="91.2">3</text>
<text x="239.3" y="93.7">7</text>
<text x="111.1" y="98.8">51</text>
<text x="111.1" y="101.3">52</text>
<text x="111.1" y="96.3">54</text>
<text x="158.1" y="96.3">14</text>
<text x="158.1" y="98.8">15</text>
<text x="158.1" y="101.3">16</text>
<text x="248.7" y="101" transform="rotate(-90 248.7 101)">4</text>
<text x="158.1" y="103.9">17</text>
<text x="158.1" y="106.4">18</text>
<text x="158.1" y="109">27</text>
<text x="158.1" y="111.5">28</text>
<text x="111.1" y="114">20</text>
<text x="158.1" y="114">29</text>
<text x="158.1" y="116.6">30</text>
<text x="158.1" y="119.1">31</text>
<text x="111.1" y="124.2">21</text>
<text x="158.1" y="121.7">32</text>
<text x="158.1" y="124.2">34</text>
<text x="40.6" y="131.8">1</text>
<text x="78.7" y="131.8">1</text>
<text x="158.1" y="126.7">35</text>
<text x="158.1" y="129.3">36</text>
<text x="158.1" y="131.8">37</text>
<text x="40.6" y="134.4">2</text>
<text x="40.6" y="136.9">3</text>
<text x="78.7" y="134.4">2</text>
<text x="78.7" y="136.9">3</text>
<text x="111.1" y="134.4">24</text>
<text x="111.1" y="136.9">25</text>
<text x="158.1" y="136.9">38</text>
<text x="40.6" y="139.4">4</text>
<text x="40.6" y="142">5</text>
<text x="78.7" y="139.4">4</text>
<text x="78.7" y="142">5</text>
<text x="158.1" y="139.4">39</text>
<text x="158.1" y="142">40</text>
<text x="40.6" y="144.5">6</text>
<text x="40.6" y="147.1">7</text>
<text x="40.6" y="149.6">8</text>
<text x="78.7" y="144.5">6</text>
<text x="78.7" y="147.1">7</text>
<text x="78.7" y="149.6">8</text>
<text x="111.1" y="144.5">19</text>
<text x="158.1" y="144.5">41</text>
<text x="40" y="154.7">10</text>
<text x="40.6" y="152.1">9</text>
<text x="78.1" y="154.7">10</text>
<text x="78.7" y="152.1">9</text>
<text x="135.6" y="151.8" transform="rotate(-90 135.6 151.8)">57</text>
<text x="40" y="157.2">11</text>
<text x="40" y="159.8">12</text>
<text x="78.1" y="157.2">11</text>
<text x="78.1" y="159.8">12</text>
<text x="40" y="162.3">13</text>
<text x="40" y="164.8">14</text>
<text x="40" y="167.4">15</text>
<text x="78.1" y="162.3">13</text>
<text x="78.1" y="164.8">14</text>
<text x="78.1" y="167.4">15</text>
<text x="40" y="169.9">16</text>
<text x="40" y="172.5">17</text>
<text x="78.1" y="169.9">16</text>
<text x="78.1" y="172.5">17</text>
<text x="40" y="175">18</text>
<text x="40" y="177.5">19</text>
<text x="78.1" y="175">18</text>
<text x="78.1" y="177.5">19</text>
<text x="40" y="180.1">20</text>
<text x="78.1" y="180.1">20</text>
<text x="105.2" y="181.7" transform="rotate(-90 105.2 181.7)">3</text>
<text x="107.7" y="181.7" transform="rotate(-90 107.7 181.7)">2</text>
<text x="110.2" y="181.7" transform="rotate(-90 110.2 181.7)">1</text>
</g>
<g font-size="1.8" fill="#0f0f0f">
<text x="44.4" y="33.9">USB_DP</text>
<text x="44.4" y="36.5">USB_DM</text>
<text x="26.7" y="67">XIN</text>
<text x="38.1" y="67">XOUT</text>
<text x="102.9" y="68.2">RESET</text>
<text x="165.1" y="68.2">GPIO0GND</text>
<text x="165.1" y="70.8">GPIO1</text>
<text x="69.8" y="72">USB_DP</text>
<text x="165.1" y="75.9">GPIO3</text>
<text x="165.1" y="73.3">GPIO2</text>
<text x="69.8" y="80.9">USB_DM</text>
<text x="165.1" y="78.4">GPIO4</text>
<text x="165.1" y="80.9">GPIO5</text>
<text x="165.1" y="83.5">GPIO6</text>
<text x="228.6" y="83.5">QSPI_SCLK 6</text>
<text x="228.6" y="80.9">QSPI_CS</text>
<text x="97.8" y="86">QSPI_CS</text>
<text x="165.1" y="86">GPIO7</text>
<text x="165.1" y="88.6">GPIO8</text>
<text x="228.6" y="86">QSPI_SD0</text>
<text x="228.6" y="88.6">QSPI_SD1</text>
<text x="97.8" y="93.6">QSPI_SD1</text>
<text x="97.8" y="91.1">QSPI_SD0</text>
<text x="165.1" y="91.1">GPIO9</text>
<text x="165.1" y="93.6">GPIO10</text>
<text x="228.6" y="91.1">QSPI_SD2</text>
<text x="228.6" y="93.6">QSPI_SD3</text>
<text x="64.8" y="98.7">RESET</text>
<text x="97.8" y="96.2">QSPI_SD2</text>
<text x="97.8" y="98.7">QSPI_SD3</text>
<text x="97.8" y="101.3">QSPI_SCLK</text>
<text x="165.1" y="96.2">GPIO11</text>
<text x="165.1" y="98.7">GPIO12</text>
<text x="165.1" y="101.3">GPIO13</text>
<text x="165.1" y="106.3">GPIO15</text>
<text x="165.1" y="103.8">GPIO14</text>
<text x="97.8" y="114">XIN</text>
<text x="165.1" y="108.9">GPIO16</text>
<text x="165.1" y="111.4">GPIO17</text>
<text x="165.1" y="114">GPIO18</text>
<text x="165.1" y="116.5">GPIO19</text>
<text x="165.1" y="119">GPIO20</text>
<text x="97.8" y="124.1">XOUT</text>
<text x="165.1" y="124.1">GPIO22</text>
<text x="165.1" y="121.6">GPIO21</text>
<text x="30.5" y="131.7">GPIO0</text>
<text x="165.1" y="126.7">GPIO23</text>
<text x="30.5" y="134.3">GPIO1</text>
<text x="97.8" y="134.3">SWCLK</text>
<text x="97.8" y="136.8">SWDIO</text>
<text x="165.1" y="136.8">GPIO26</text>
<text x="30.5" y="139.4">GPIO2</text>
<text x="30.5" y="141.9">GPIO3</text>
<text x="66" y="141.9">RESET</text>
<text x="165.1" y="139.4">GPIO27</text>
<text x="165.1" y="141.9">GPIO28</text>
<text x="30.5" y="144.4">GPIO4</text>
<text x="30.5" y="147">GPIO5</text>
<text x="66" y="149.5">GPIO28</text>
<text x="66" y="147">GPIO29</text>
<text x="165.1" y="144.4">GPIO29</text>
<text x="30.5" y="154.6">GPIO7</text>
<text x="30.5" y="152.1">GPIO6</text>
<text x="66" y="154.6">GPIO26</text>
<text x="66" y="152.1">GPIO27</text>
<text x="30.5" y="157.1">GPIO8</text>
<text x="30.5" y="159.7">GPIO9</text>
<text x="66" y="159.7">GPIO23</text>
<text x="30.5" y="164.8">GPIO10</text>
<text x="30.5" y="167.3">GPIO11</text>
<text x="66" y="162.2">GPIO22</text>
<text x="66" y="167.3">GPIO20</text>
<text x="66" y="164.8">GPIO21</text>
<text x="30.5" y="169.8">GPIO12</text>
<text x="30.5" y="172.4">GPIO13</text>
<text x="66" y="172.4">GPIO19</text>
<text x="30.5" y="177.5">GPIO14</text>
<text x="30.5" y="180">GPIO15</text>
<text x="66" y="174.9">GPIO18</text>
<text x="66" y="180">GPIO16</text>
<text x="66" y="177.5">GPIO17</text>
<text x="99.1" y="174.9">SWDIO</text>
<text x="111.8" y="174.9">SWCLK</text>
</g>
<g font-size="1.8" fill="#0000c2">
<text x="151.1" y="41.7">100n</text>
<text x="157.1" y="41.7">caps</text>
<text x="119.4" y="63.3">1uF</text>
<text x="124" y="63.3">caps</text>
<text x="90.2" y="74.7">200ohm</text>
</g>
<g font-size="1.4" fill="#a90000">
<text x="189.9" y="78.5">1</text>
<text x="189.9" y="83.6">2</text>
<text x="202.6" y="78.5">3</text>
<text x="202.6" y="83.6">4</text>
<text x="42.6" y="98.8">1</text>
<text x="55.3" y="98.8">3</text>
<text x="42.6" y="103.9">2</text>
<text x="55.3" y="103.9">4</text>
</g>
<g font-size="1.1" fill="#a90000">
<text x="32.8" y="72" transform="rotate(-90 32.8 72)">2</text>
<text x="30.6" y="73.4">3</text>
<text x="32.8" y="76.4" transform="rotate(-90 32.8 76.4)">4</text>
<text x="34.4" y="73.4">1</text>
</g>
</svg>
